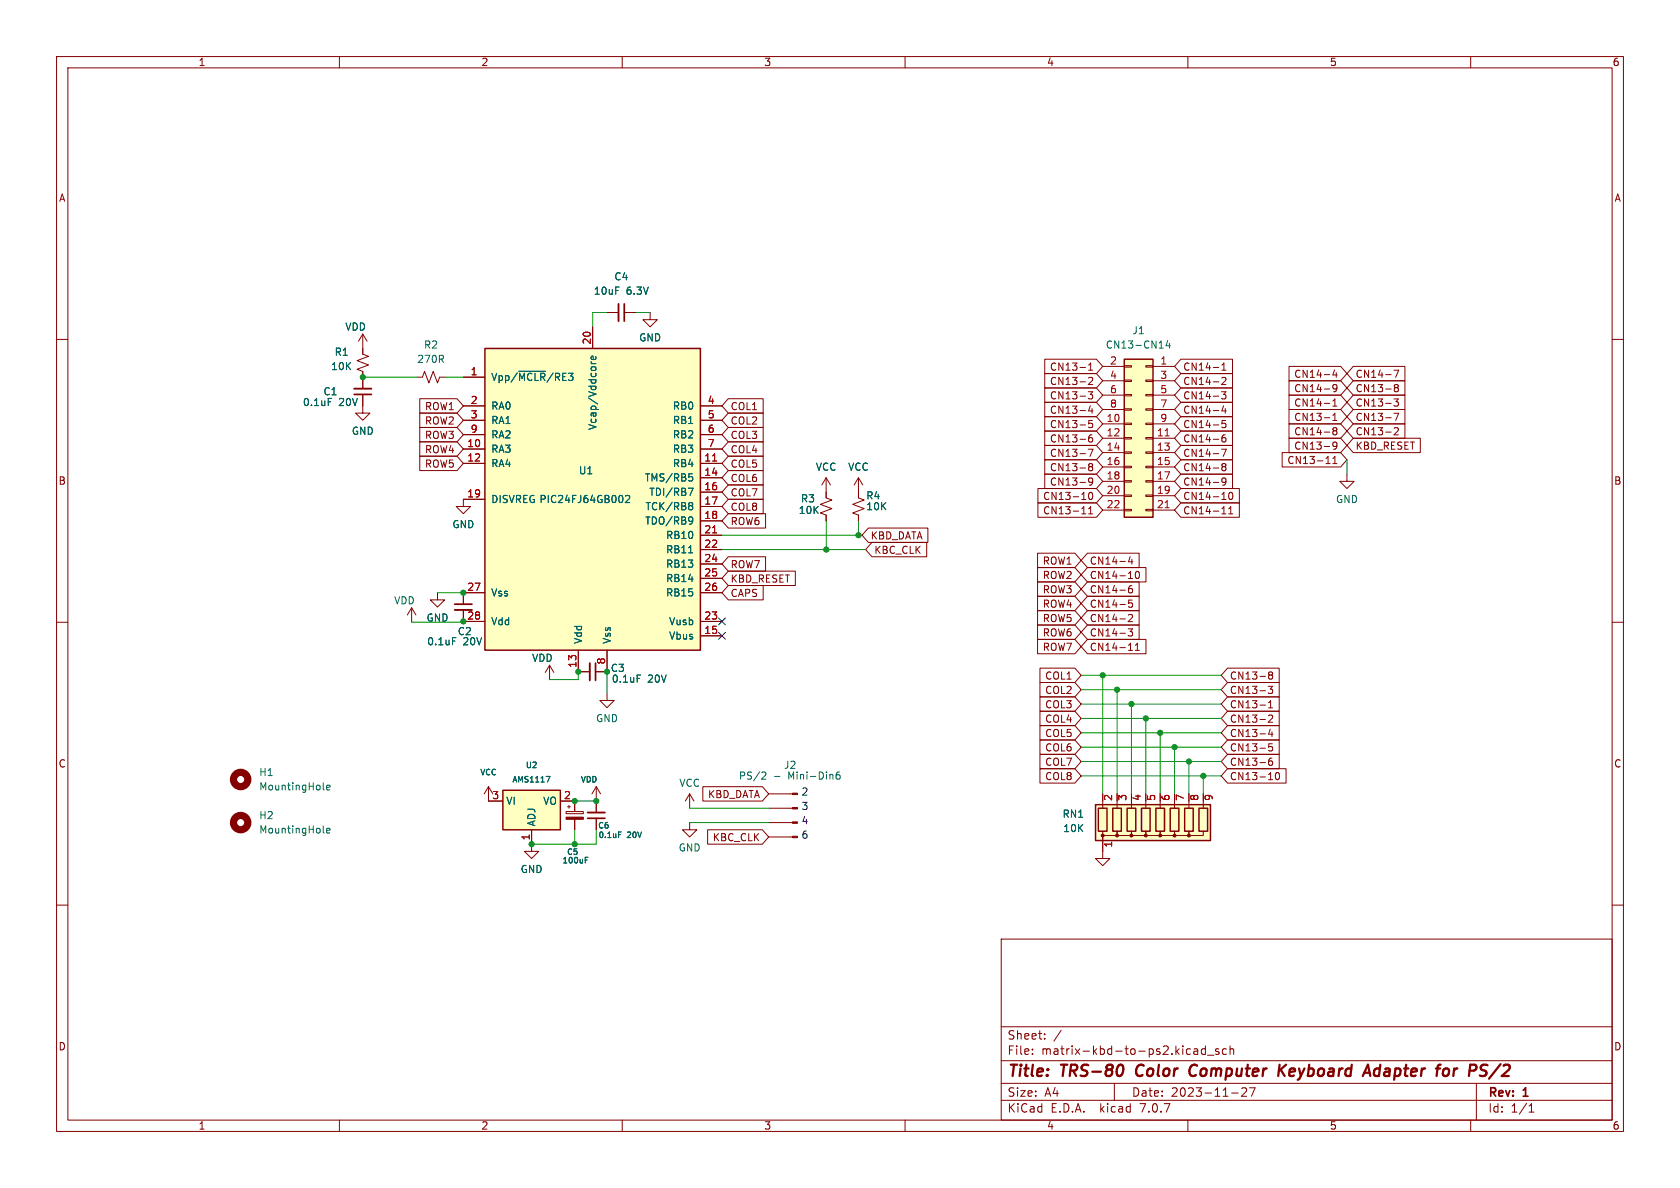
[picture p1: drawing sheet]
<svg xmlns="http://www.w3.org/2000/svg" width="297mm" height="210mm" viewBox="0 0 297 210" stroke-linecap="round" stroke-linejoin="round" font-family="sans-serif">
<g fill="none" stroke="#840000" stroke-width=".18">
<path d="M10 10h277v190h-277zM12 12h273v186h-273zM60 10v2M110 10v2M160 10v2M210 10v2M260 10v2M10 60h2M64.1 59.1v3.5l1.1 .4-2.1 .8 2.1 .7-2.1 .8 1 .4v3M64.1 59.1l-.7 1.2M64.1 59.1l.8 1.2M104.8 57.8v3.8"/>
<path d="M107.3 55.2h2M110.4 55.2h2M114.9 55.2v1.3h1.3l-1.3 1.3-1.2-1.3h1.2M285 60h2M64.1 69.7v3.3h1.3l-1.3 1.3-1.2-1.3h1.2M73.7 66.7h1l.4-1 .7 2 .8-2 .7 2 .4-1h1M74.2 73h6.6l1.1 1.3-1.1 1.3h-6.6zM74.2 75.6h6.6l1.1 1.2-1.1 1.3h-6.6zM74.2 78.1h6.6l1.1 1.3-1.1 1.2h-6.6zM74.2 70.5h6.6l1.1 1.3-1.1 1.2h-6.6zM81.9 66.7h3.8M81.9 79.4h3.8"/>
<path d="M81.9 71.8h3.8M81.9 74.3h3.8M81.9 76.8h3.8M123.8 79.4h3.8M123.8 71.8h3.8M123.8 74.3h3.8M123.8 76.8h3.8M128.7 73h6.2v2.6h-6.2l-1.1-1.3zM128.7 78.1h6.2v2.5h-6.2l-1.1-1.2zM128.7 75.6h6.2v2.5h-6.2l-1.1-1.3zM128.7 70.5h6.2v2.5h-6.2l-1.1-1.2zM184.7 78.7h9.1l1.1 1.3-1.1 1.3h-9.1z"/>
<path d="M184.7 73.7h9.1l1.1 1.2-1.1 1.3h-9.1zM184.7 71.1h9.1l1.1 1.3-1.1 1.3h-9.1zM184.7 66h9.1l1.1 1.3-1.1 1.3h-9.1zM184.7 63.5h9.1l1.1 1.3-1.1 1.2h-9.1zM184.7 68.6h9.1l1.1 1.3-1.1 1.2h-9.1zM184.7 76.2h9.1l1.1 1.3-1.1 1.2h-9.1zM190.9 65h1M192.4 69.3h.8l-.4 .4 .3 .2v.5l-.2 .1-.5-.1M192.4 79.4h.8l-.5 1.3M192.4 66.8l.5-.1 .3 .4-.8 .9h.8M192.4 64.5l.4-.3v1.2M192.4 65.4h.8"/>
<path d="M192.8 71.7l-.4 .9h.8M193.1 76.9h-.4a.86 .86 0 0 0 0 1.2l.4-.1 .1-.4-.3-.2h-.2l-.3 .2M193.1 72.2v.9M193.1 74.3h-.6l-.1 .6 .2-.1 .5 .1 .1 .2-.1 .4-.2 .1-.5-.1M194.9 64.8h3.9M194.9 74.9h3.9M194.9 77.5h3.9M194.9 67.3h3.9M194.9 69.9h3.9M194.9 72.4h3.9M198.8 79.9h1.2v.2h-1.2zM198.8 77.3h1.2v.3h-1.2z"/>
<path d="M198.8 74.8h1.2v.3h-1.2zM198.8 72.3h1.2v.2h-1.2zM198.8 69.7h1.2v.3h-1.2zM198.8 67.2h1.2v.2h-1.2zM198.8 64.6h1.2v.3h-1.2zM202.6 79.9h1.2v.2h-1.2zM202.6 77.3h1.2v.3h-1.2zM202.6 74.8h1.2v.3h-1.2zM202.6 72.3h1.2v.2h-1.2zM202.6 69.7h1.2v.3h-1.2zM202.6 67.2h1.2v.2h-1.2zM202.6 64.6h1.2v.3h-1.2z"/>
<path d="M203.8 64.8h3.8M203.8 74.9h3.8M203.8 77.5h3.8M203.8 67.3h3.8M203.8 69.9h3.8M203.8 72.4h3.8M208.8 66h9.1v2.6h-9.1l-1.2-1.3zM208.8 73.7h9.1v2.5h-9.1l-1.2-1.3zM208.8 78.7h9.1v2.6h-9.1l-1.2-1.3zM208.8 63.5h9.1v2.5h-9.1l-1.2-1.2zM208.8 71.1h9.1v2.6h-9.1l-1.2-1.3zM208.8 76.2h9.1v2.5h-9.1l-1.2-1.2z"/>
<path d="M208.8 68.6h9.1v2.5h-9.1l-1.2-1.2zM214.5 65h1M215.9 69.3h.8l-.4 .4 .4 .2v.5l-.2 .1-.6-.1M215.9 79.4h.9l-.6 1.3M216 66.8l.5-.1 .2 .4-.8 .9h.8M216 65.4h.7M216 64.5l.4-.3v1.2M216.3 71.7l-.3 .9h.8M216.6 76.9h-.4a.85 .85 0 0 0 0 1.2l.5-.1v-.4l-.2-.2h-.4l-.1 .2M216.6 72.2v.9M216.7 74.3h-.6l-.1 .6 .2-.1 .4 .1 .1 .2v.4l-.2 .1-.5-.1M227.9 74.9h9.1l1.1 1.3-1.1 1.3h-9.1z"/>
<path d="M227.9 64.8h9.1l1.1 1.2-1.1 1.3h-9.1zM227.9 69.8h9.1l1.1 1.3-1.1 1.3h-9.1zM227.9 77.5h9.1l1.1 1.2-1.1 1.3h-9.1zM227.9 67.3h9.1l1.1 1.3-1.1 1.3h-9.1zM227.9 72.4h9.1l1.1 1.3-1.1 1.2h-9.1zM234.1 71.3h1M234.1 73.8h1M235.6 71.8h.8M235.6 70.9l.4-.4v1.3M235.6 73.4l.4-.3v1.2M235.6 74.3h.8M235.9 76.1l-.3-.2 .3-.3h.2l.3 .2-.3 .3"/>
<path d="M235.9 76.1l-.3 .3v.2l.3 .3h.2l.3-.3v-.2l-.3-.3M235.9 76.1h.2M235.9 65.4l-.3 .9h.8M236.2 65.9v.8M236.4 68.5l-.3 .3h-.2l-.3-.3 .1-.5h.4l.2 .1a.84 .84 0 0 1-.3 1.2h-.3M236.4 78.7l-.3 .2h-.2l-.3-.2 .1-.5 .4-.1 .2 .2a.84 .84 0 0 1-.3 1.1h-.3M239.2 69.8h9.2v2.6h-9.2l-1.1-1.3zM239.2 74.9h9.2v2.6h-9.2l-1.1-1.3zM239.2 64.8h9.2v2.5h-9.2l-1.1-1.3zM239.2 77.5h11.9v2.5h-11.9l-1.1-1.3zM239.2 72.4h9.2v2.5h-9.2l-1.1-1.2zM239.2 67.3h9.2v2.6h-9.2l-1.1-1.3z"/>
<path d="M246.4 70.5h.8l-.4 .5 .4 .1v.6l-.2 .1-.6-.1M246.4 65.4h.9l-.6 1.3M246.4 73.1h.9l-.6 1.2M246.5 75.7l.5-.1 .2 .4-.8 .9h.8M246.7 68.5l-.2-.2 .2-.3h.4l.1 .2-.2 .3M246.7 68.5l-.2 .3v.3l.2 .2 .4-.1 .1-.2v-.2l-.2-.3M246.7 68.5h.3M74.2 80.6h6.6l1.1 1.3-1.1 1.3h-6.6zM81.9 81.9h3.8M85.7 88.3h-3.8v1.2h1.3l-1.3 1.3-1.3-1.3h1.3M123.8 81.9h3.8M123.8 84.5h3.8"/>
<path d="M123.8 87h3.8M123.8 89.5h3.8M123.8 92.1h3.8M123.8 94.6h3.8M123.8 97.2h3.8M123.8 99.7h3.8M128.7 80.6h6.2v2.6h-6.2l-1.1-1.3zM128.7 88.3h6.2v2.5h-6.2l-1.1-1.3zM128.7 85.7h6.2v2.6h-6.2l-1.1-1.3zM128.7 83.2h6.2v2.5h-6.2l-1.1-1.2zM128.7 90.8h6.6v2.5h-6.6l-1.1-1.2zM128.7 98.4h6.6v2.6h-6.6l-1.1-1.3z"/>
<path d="M146 84.5v3.5l1.1 .4-2.1 .8 2.1 .7-2.1 .8 1 .4v1M146 84.5l-.7 1.2M146 84.5l.8 1.2M151.8 84.5v3.5l1 .4-2.1 .8 2.1 .7-2.1 .8 1.1 .4v1M151.8 84.5l-.8 1.2M151.8 84.5l.7 1.2M153.5 93.3h10.5v2.6h-10.5l-1.1-1.3zM154.1 95.9h9.7v2.5h-9.7l-1.1-1.2zM183.4 97.8h6.6l1.1 1.3-1.1 1.2h-6.6zM183.5 86.4h10.3l1.1 1.2-1.1 1.3h-10.3zM183.5 88.9h10.3l1.1 1.3-1.1 1.2h-10.3zM184.7 81.3h9.1l1.1 1.3-1.1 1.2h-9.1z"/>
<path d="M184.7 83.8h9.1l1.1 1.3-1.1 1.3h-9.1zM191.2 90.8h.8M191.2 88.3h.8M192.2 97.8h9.2v2.5h-9.2l-1.1-1.2zM192.4 90.8h.8M192.4 89.9l.4-.3v1.2M192.6 87.1l.2-.1a.68 .68 0 0 1 .4 .7 .68 .68 0 0 1-.4 .6 .84 .84 0 0 1-.2-1.2zM192.7 82.5l-.3-.2 .3-.3h.2l.3 .2-.3 .3M192.7 82.5h.2M192.7 82.5l-.3 .2v.3l.3 .2h.2l.3-.2v-.3l-.3-.2M193.2 85l-.3 .3h-.2l-.3-.3 .2-.4 .3-.1 .2 .1a.84 .84 0 0 1-.3 1.2h-.2M194.9 80h3.9"/>
<path d="M194.9 82.6h3.9M194.9 85.1h3.9M194.9 87.6h3.9M194.9 90.2h3.9M198.8 90h1.2v.3h-1.2zM198.8 87.5h1.2v.3h-1.2zM198.8 85h1.2v.2h-1.2zM198.8 82.4h1.2v.3h-1.2zM199.8 98.4l-.3 .9h.8M200.1 98.9v.8M202.6 90h1.2v.3h-1.2zM202.6 87.5h1.2v.3h-1.2z"/>
<path d="M202.6 85h1.2v.2h-1.2zM202.6 82.4h1.2v.3h-1.2zM203.8 80h3.8M203.8 82.6h3.8M203.8 85.1h3.8M203.8 87.6h3.8M203.8 90.2h3.8M208.8 88.9h10.3v2.5h-10.3l-1.2-1.2zM208.8 83.8h9.1v2.6h-9.1l-1.2-1.3zM208.8 86.4h10.3v2.5h-10.3l-1.2-1.3zM208.8 81.3h9.1v2.5h-9.1l-1.2-1.2zM216 90.8h.7"/>
<path d="M216 88.3h.7M216.2 82.5l-.2-.2 .2-.3h.4l.1 .2-.2 .3M216.2 82.5l-.2 .2 .1 .4 .1 .1h.4l.1-.2v-.3l-.2-.2M216.2 82.5h.3M216.7 85l-.2 .3-.4-.1-.1-.2 .1-.4 .4-.1 .2 .1a.84 .84 0 0 1-.3 1.2h-.3M217.2 90.8h.7M217.2 89.9l.4-.3v1.2M217.4 87.1l.1-.1a.68 .68 0 0 1 .5 .7 .68 .68 0 0 1-.5 .6 .84 .84 0 0 1-.1-1.2zM226.7 80h10.3l1.1 1.3-1.1 1.3h-10.3zM234.4 82h.7M235.6 82h.8M235.6 81l.4-.3v1.3"/>
<path d="M238.1 83.8v1.3h1.3l-1.3 1.3-1.2-1.3h1.2M10 110h2M72.8 107.4l-.8 1.3M72.8 107.4v2.6M72.8 107.4l.7 1.3M77.3 104.8v1.2h1.3l-1.3 1.3-1.2-1.3h1.2M81.9 107.8v2.1h3.8M85.7 104.8h-3.8v2M97.2 117.6l-.8 1.3M97.2 117.6v2.5M97.2 117.6l.7 1.3M102.2 114.9v3.8h2.1"/>
<path d="M107.3 114.9v3.8h-2M123.8 112.4h3.8M123.8 109.9h3.8M123.8 102.2h3.8M123.8 104.8h3.8M128.7 101h11.9v2.5h-11.9l-1.1-1.3zM128.7 103.5h6.2v2.5h-6.2l-1.1-1.2zM183.4 100.3h6.6l1.1 1.3-1.1 1.3h-6.6zM183.4 107.9h6.6l1.1 1.3-1.1 1.3h-6.6zM183.4 105.4h6.6l1.1 1.3-1.1 1.3h-6.6zM183.4 110.5h6.6l1.1 1.3-1.1 1.2h-6.6zM183.4 102.9h6.6l1.1 1.2-1.1 1.3h-6.6z"/>
<path d="M183.4 113h6.6l1.1 1.3-1.1 1.3h-6.6zM183.9 118.1h6.1l1.1 1.3-1.1 1.3h-6.1zM192.2 105.4h9.2v2.6h-9.2l-1.1-1.3zM192.2 102.9h9.2v2.5h-9.2l-1.1-1.3zM192.2 107.9h9.2v2.6h-9.2l-1.1-1.3zM192.2 110.5h9.2v2.5h-9.2l-1.1-1.2zM192.2 113h10.4v2.6h-10.4l-1.1-1.3zM192.2 100.3h10.4v2.6h-10.4l-1.1-1.3zM199.4 111.2h.8l-.4 .4 .4 .2v.5l-.2 .1-.6-.1M199.5 108.7l.5-.1 .2 .4-.8 .9h.8M199.5 115h.7M199.5 102.3h.7"/>
<path d="M200.1 103.5l-.4 .1a.85 .85 0 0 0 0 1.2l.5-.1v-.4l-.2-.3-.4 .1-.1 .2M200.2 106.1h-.6l-.1 .6 .2-.1h.4l.1 .2v.4l-.2 .2-.5-.2M200.7 115h.7M200.7 114.1l.4-.4v1.3M200.9 101.1l.1-.1a.68 .68 0 0 1 .4 .6 .68 .68 0 0 1-.4 .7 .84 .84 0 0 1-.1-1.2zM217 118.1h9.1v2.6h-9.1l-1.1-1.3zM224.5 119.3l-.2-.2 .2-.3h.4l.1 .2-.3 .3M224.5 119.3l-.2 .3v.3l.2 .2 .4-.1 .1-.2v-.2l-.3-.3M224.5 119.3h.2M285 110h2M86.4 139.1v2.5h2.5M86.4 139.1l-.8 1.2"/>
<path d="M86.4 139.1l.7 1.2M105.4 139.1v4.5M105.4 139.1l-.8 1.2M105.4 139.1l.8 1.2M107.3 122.6v1.2h1.3l-1.3 1.3-1.3-1.3h1.3M124.3 139.1h10.5l1.1 1.2-1.1 1.3h-10.5zM183.9 123.2h6.1l1.1 1.3-1.1 1.2h-6.1zM183.9 133.3h6.1l1.1 1.3-1.1 1.3h-6.1zM183.9 135.9h6.1l1.1 1.3-1.1 1.2h-6.1zM183.9 130.8h6.1l1.1 1.3-1.1 1.3h-6.1zM183.9 128.3h6.1l1.1 1.2-1.1 1.3h-6.1zM183.9 125.7h6.1l1.1 1.3-1.1 1.3h-6.1z"/>
<path d="M183.9 120.6h6.1l1.1 1.3-1.1 1.3h-6.1zM217 135.9h10.4v2.5h-10.4l-1.1-1.2zM217 130.8h9.1v2.6h-9.1l-1.1-1.3zM217 133.3h9.1v2.6h-9.1l-1.1-1.3zM217 128.3h9.1v2.5h-9.1l-1.1-1.3zM217 123.2h9.1v2.5h-9.1l-1.1-1.2zM217 125.7h9.1v2.6h-9.1l-1.1-1.3zM217 120.6h9.1v2.6h-9.1l-1.1-1.3zM222.8 124.6h.9M224.2 121.3h.8l-.4 .5 .3 .1v.6l-.2 .1-.5-.1M224.3 137.8h.7M224.3 126.5l.4-.1 .3 .4-.8 .9h.8"/>
<path d="M224.3 125.1h.7M224.3 124.2l.3-.3v1.2M224.6 128.9l-.3 .9h.7M224.9 134l-.4 .1a.85 .85 0 0 0 0 1.2l.4-.1 .1-.5-.3-.2-.3 .1-.1 .1M224.9 129.4v.8M224.9 131.5h-.6v.6l.1-.1h.5l.1 .2-.1 .4-.2 .2-.4-.2M225.7 136.6h.1a.68 .68 0 0 1 .4 .6 .68 .68 0 0 1-.4 .6 .84 .84 0 0 1-.1-1.2zM10 160h2M94 146.7v3.8h1.2l-1.2 1.3-1.3-1.3h1.3M99.1 141.6h2.5v1.9M100.1 143.5h3v.3h-3zM100.3 142.6h.5"/>
<path d="M100.6 142.4v.5M101.6 144.8v1.9M105.4 144.7v2M121.9 145.4v1.3h1.3l-1.3 1.3-1.3-1.3h1.3M121.9 140.3l-.7 1.3M121.9 140.3v2.6M121.9 140.3l.8 1.3M125.1 146.7h9.7l1.1 1.3-1.1 1.2h-9.7zM135.9 148h4.2M135.9 145.4h4.2M135.9 142.9h4.2M135.9 140.3h4.2"/>
<path d="M194.9 146.9v.8h2.6v-.8v.8h2.5v-.8v.8h2.6v-.8v.8h2.5v-.8v.8h2.5v-.8v.8h2.6v-.8v.8h2.5v-.8M194.9 148v3.8h1.3l-1.3 1.2-1.2-1.2h1.2M194.9 140.3v2.6M197.5 141.6v1.3M200 141.6v1.3M202.6 141.6v1.3M205.1 141.6v1.3M207.6 141.6v1.3M210.2 141.6v1.3M212.7 141.6v1.3M285 160h2M177 166h108v32h-108z"/>
<path d="M60 198v2M110 198v2M160 198v2M177 194.5h108M177 191.5h108M177 187.5h108M177 181.5h108M182.5 186.3v.1M182.5 185.5v.1M184.7 183.6v.1M184.7 182.8v.1M187.6 182.1l-1.3 2"/>
<path d="M197 191.5v3M210 198v2M211.1 185.5h.6v.9M211.7 185.8h-.5a.29 .29 0 0 0-.2 .3 .29 .29 0 0 0 .2 .3l.5-.1M213.1 185.5l-.4-.1-.3 .3v.4l.1 .2h.6M213.1 184.9v1.5M213.5 186.5h1.1M215.5 185.5l-.4-.1-.2 .2 .1 .2 .5 .2v.3h-.6M216.8 185.5l-.4-.1-.3 .3v.4l.1 .2h.6M217.5 185.5l.2-.1 .3 .1 .1 .9M217.5 184.9v1.5M217.7 193.2h1.2"/>
<path d="M220.3 192.4v.5l-.8 .9h.9M221.9 192.3l-.7 1.5M260 198v2M261 191.5v6.5M270.3 196.6h.9M270.3 195.5l.4-.4v1.5"/>
</g>
<path d="M198.4 188.3a1.31 1.31 0 0 1 0 1.5M201.1 188.5a1.27 1.27 0 0 0 0 1.6M211.3 188.2a1.13 1.13 0 0 0-1 .7 1.13 1.13 0 0 0 .3 1.2l.2 .1 .5-.1M226.4 189.1l.7 1.1M227.4 188.2l-1.3 1.2M243.8 188.9a.66 .66 0 0 0-.9 .4v.7l.3 .2h.4M257.1 188.9l-.2 1.3M257.5 188.9l-.5 .4M265.3 188.1l-2.1 2.6" fill="none" stroke="#840000" stroke-width=".4"/>
<g fill="#840000" stroke="#840000" stroke-width=".18">
<path d="M140.1 147.8h.9v.3h-.9z"/>
<path d="M140.1 145.3h.9v.2h-.9z"/>
<path d="M140.1 142.7h.9v.3h-.9z"/>
<path d="M140.1 140.2h.9v.3h-.9z"/>
<path d="M100.1 144.4h3v.4h-3z"/>
<circle cx="194.9" cy="147.7" r=".25"/>
<circle cx="197.5" cy="147.7" r=".25"/>
<circle cx="200" cy="147.7" r=".25"/>
<circle cx="202.6" cy="147.7" r=".25"/>
<circle cx="205.1" cy="147.7" r=".25"/>
<circle cx="207.6" cy="147.7" r=".25"/>
<circle cx="210.2" cy="147.7" r=".25"/>
</g>
<g fill="none" stroke="#006464" stroke-width=".18">
<path d="M91.7 65.6h4.8M104.5 64.3h.9M104.5 63.9l.2 .4M105.3 63l.1 .4-.2 .2-.6-.1v-.5h.2l.1 .6M204.9 61.5h.7M206.4 60.2l-.3 .9h.8M206.7 60.7v.8M110.6 87.7l.5-.1 .2 .3-.8 .9h.8M121.7 86.3h.8l-.5 1.3M121.7 97.7h.8M121.8 83.8h.6M121.9 84.2h.3l.3 .3-.2 .5h-.4"/>
<path d="M122 88.8h.2l.3 .3-.3 .3M122 91.4l.4 .1a.84 .84 0 0 1-.3 1.2M122 89.4h.2M122.2 89.4l.3 .2v.3l-.2 .2h-.3M122.5 91.9l-.2 .2-.3 .1M80 112.7h.6M112.6 119.3h.6M57.1 139.5l.2 .1M57.7 139.2l.6-.1v-.2l-.4-.1-.2 .2 .1 .6h.5M96.6 137.2h.6l-.4 1M134.9 136.5h.4l.1 .3-.8 .9h.8M136.9 137.3h1"/>
<path d="M148.4 136.5h-.4a.86 .86 0 0 0 0 1.2l.5-.1v-.4l-.2-.2h-.4l-.1 .2M57.1 147.1l.2 .2M57.7 146.8l.6-.1v-.2l-.4-.1-.2 .2 .1 .6h.5M103.5 152h.3M103.5 151.6h.4M109.4 147.1h.4"/>
</g>
<g fill="#ffffc2" stroke="#ffffc2" stroke-width=".18">
<path d="M85.7 61.6h38.1v53.3h-38.1z"/>
<path d="M193.7 142.2h20.3v6.4h-20.3z"/>
<path d="M88.9 139.7h10.2v7h-10.2z"/>
<path d="M198.8 63.5h5v27.9h-5z"/>
</g>
<path d="M85.7 61.6h38.1v53.3h-38.1zM198.8 63.5h5v27.9h-5zM88.9 139.7h10.2v7h-10.2zM193.7 142.2h20.3v6.4h-20.3zM194.2 142.9h1.5v4h-1.5zM196.7 142.9h1.5v4h-1.5zM199.3 142.9h1.5v4h-1.5zM201.8 142.9h1.5v4h-1.5zM204.3 142.9h1.6v4h-1.6zM206.9 142.9h1.5v4h-1.5zM209.4 142.9h1.5v4h-1.5zM212 142.9h1.5v4h-1.5z" fill="none" stroke="#840000" stroke-width=".25"/>
<path d="M206 77.1h.7M126 81.5h.7M126 94.2h.7M206 89.8h.7" fill="none" stroke="#a90000" stroke-width=".18"/>
<path d="M109.3 53.7v3.1M62.6 68.7h3.1M80.4 107.8h3M104.3 117.2v3.1M103.9 143.6h3" fill="none" stroke="#840000" stroke-width=".33"/>
<path d="M110.4 53.7v3.1M62.6 69.7h3.1M80.4 106.8h3M105.3 117.2v3.1M103.9 144.7h3" fill="none" stroke="#840000" stroke-width=".3"/>
<g fill="none" stroke="#840000" stroke-width="1.3">
<circle cx="42.5" cy="137.8" r="1.27"/>
<circle cx="42.5" cy="145.4" r="1.27"/>
</g>
<g fill="none" stroke="#009600" stroke-width=".18">
<path d="M107.3 55.2h-2.5v2.6M112.4 55.2h2.5M64.1 66.7h9.6M78.7 66.7h3.2M127.6 94.6h24.8M127.6 97.2h25.4M146 92.1h.1M146.1 92.1v5.1M151.8 92.1v2.5M238.1 81.3v2.5M77.3 104.8h4.6M81.9 109.9v.1h-9.1"/>
<path d="M102.2 118.7v1.4h-5M107.3 118.7v3.9M191.1 119.4h24.8M194.9 119.4v20.9M191.1 121.9h24.8M191.1 137.2h24.8M191.1 134.6h24.8M191.1 132.1h24.8M191.1 129.5h24.8M191.1 127h24.8M191.1 124.5h24.8M197.5 121.9v18.4"/>
<path d="M200 124.5v15.8M202.6 127v13.3M205.1 129.5v10.8M207.6 132.1v8.2M210.2 134.6v5.7M212.7 137.2v3.1M101.6 146.7v2.5M101.6 141.6h3.8M105.4 146.7v2.5h-11.4M121.9 142.9h14M121.9 145.4h14"/>
</g>
<path d="M127 111.8l1.2 1.2M127 109.2l1.2 1.3M128.2 111.8l-1.2 1.2M128.2 109.2l-1.2 1.3" fill="none" stroke="#000084" stroke-width=".18"/>
<g fill="#009600" stroke="#009600" stroke-width=".18">
<circle cx="64.1" cy="66.7" r=".46"/>
<circle cx="81.9" cy="109.9" r=".46"/>
<circle cx="81.9" cy="104.8" r=".46"/>
<circle cx="107.3" cy="118.7" r=".46"/>
<circle cx="102.2" cy="118.7" r=".46"/>
<circle cx="105.4" cy="141.6" r=".46"/>
<circle cx="101.6" cy="149.2" r=".46"/>
<circle cx="94" cy="149.2" r=".46"/>
<circle cx="101.6" cy="141.6" r=".46"/>
<circle cx="146.1" cy="97.2" r=".46"/>
<circle cx="212.7" cy="137.2" r=".46"/>
<circle cx="210.2" cy="134.6" r=".46"/>
<circle cx="207.6" cy="132.1" r=".46"/>
<circle cx="205.1" cy="129.5" r=".46"/>
<circle cx="202.6" cy="127" r=".46"/>
<circle cx="200" cy="124.5" r=".46"/>
<circle cx="197.5" cy="121.9" r=".46"/>
<circle cx="194.9" cy="119.4" r=".46"/>
<circle cx="151.8" cy="94.6" r=".46"/>
</g>
<g font-size="2.8" fill="#840000">
<text x="178" y="190.9">Title:</text>
<text x="187.7" y="190.9">TRS-80</text>
<text x="201.7" y="190.9">Color</text>
<text x="211.9" y="190.9">Computer</text>
<text x="228.4" y="190.9">Keyboard</text>
<text x="244.5" y="190.9">Adapter</text>
<text x="258" y="190.9">for</text>
<text x="264.6" y="190.9">PS/2</text>
</g>
<g font-size="2.1" fill="#840000">
<text x="178" y="184">Sheet:</text>
<text x="178" y="186.7">File:</text>
<text x="184.1" y="186.7">matrix-kbd-to-ps2.kicad_sch</text>
<text x="178" y="196.9">KiCad</text>
<text x="178" y="194.1">Size:</text>
<text x="184.7" y="194.1">A4</text>
<text x="185.7" y="196.9">E.D.A.</text>
<text x="194.6" y="196.9">kicad</text>
<text x="200" y="194.1">Date:</text>
<text x="201.8" y="196.9">7.0.7</text>
<text x="207" y="194.1">2023-11-27</text>
<text x="263" y="194.3">Rev:</text>
<text x="263" y="196.9">Id:</text>
<text x="267.1" y="196.9">1/1</text>
<text x="269.4" y="194.3">1</text>
</g>
<g font-size="1.8" fill="#840000">
<text x="35" y="11.9">1</text>
<text x="85" y="11.9">2</text>
<text x="135" y="11.9">3</text>
<text x="185" y="11.9">4</text>
<text x="235" y="11.9">5</text>
<text x="285" y="11.9">6</text>
<text x="10.3" y="35.9">A</text>
<text x="285.3" y="35.9">A</text>
<text x="185.5" y="65.7">CN13-1</text>
<text x="209.1" y="65.7">CN14-1</text>
<text x="185.5" y="68.3">CN13-2</text>
<text x="185.5" y="70.8">CN13-3</text>
<text x="209.1" y="68.3">CN14-2</text>
<text x="209.1" y="70.8">CN14-3</text>
<text x="228.7" y="67">CN14-4</text>
<text x="228.7" y="69.5">CN14-9</text>
<text x="239.6" y="67">CN14-7</text>
<text x="239.6" y="69.5">CN13-8</text>
<text x="75" y="75.2">ROW2</text>
<text x="75" y="77.8">ROW3</text>
<text x="75" y="72.7">ROW1</text>
<text x="129.1" y="75.2">COL2</text>
<text x="129.1" y="77.8">COL3</text>
<text x="129.1" y="72.7">COL1</text>
<text x="185.5" y="75.9">CN13-5</text>
<text x="185.5" y="73.3">CN13-4</text>
<text x="209.1" y="75.9">CN14-5</text>
<text x="209.1" y="73.3">CN14-4</text>
<text x="228.7" y="77.2">CN14-8</text>
<text x="228.7" y="72.1">CN14-1</text>
<text x="228.7" y="74.6">CN13-1</text>
<text x="239.6" y="72.1">CN13-3</text>
<text x="239.6" y="77.2">CN13-2</text>
<text x="239.6" y="74.6">CN13-7</text>
<text x="75" y="82.9">ROW5</text>
<text x="75" y="80.3">ROW4</text>
<text x="129.1" y="80.3">COL4</text>
<text x="129.1" y="82.9">COL5</text>
<text x="185.5" y="83.5">CN13-8</text>
<text x="185.5" y="81">CN13-7</text>
<text x="185.5" y="78.4">CN13-6</text>
<text x="209.1" y="83.5">CN14-8</text>
<text x="209.1" y="81">CN14-7</text>
<text x="209.1" y="78.4">CN14-6</text>
<text x="227.5" y="82.2">CN13-11</text>
<text x="228.7" y="79.7">CN13-9</text>
<text x="239.6" y="79.7">KBD_RESET</text>
<text x="10.3" y="85.9">B</text>
<text x="129.1" y="87.9">COL7</text>
<text x="129.1" y="85.4">COL6</text>
<text x="184.3" y="88.6">CN13-10</text>
<text x="185.5" y="86">CN13-9</text>
<text x="209.1" y="86">CN14-9</text>
<text x="209.1" y="88.6">CN14-10</text>
<text x="285.3" y="85.9">B</text>
<text x="129.1" y="90.5">COL8</text>
<text x="129.1" y="93">ROW6</text>
<text x="153.8" y="95.6">KBD_DATA</text>
<text x="184.3" y="91.1">CN13-11</text>
<text x="209.1" y="91.1">CN14-11</text>
<text x="129.1" y="100.6">ROW7</text>
<text x="154.5" y="98.1">KBC_CLK</text>
<text x="184.2" y="100">ROW1</text>
<text x="192.6" y="100">CN14-4</text>
<text x="129.1" y="103.2">KBD_RESET</text>
<text x="129.1" y="105.7">CAPS</text>
<text x="184.2" y="102.6">ROW2</text>
<text x="184.2" y="107.6">ROW4</text>
<text x="184.2" y="105.1">ROW3</text>
<text x="192.6" y="107.6">CN14-5</text>
<text x="192.6" y="105.1">CN14-6</text>
<text x="192.6" y="102.6">CN14-10</text>
<text x="184.2" y="110.2">ROW5</text>
<text x="184.2" y="112.7">ROW6</text>
<text x="192.6" y="110.2">CN14-2</text>
<text x="192.6" y="112.7">CN14-3</text>
<text x="184.2" y="115.3">ROW7</text>
<text x="192.6" y="115.3">CN14-11</text>
<text x="184.7" y="125.4">COL3</text>
<text x="184.7" y="120.3">COL1</text>
<text x="184.7" y="122.9">COL2</text>
<text x="217.3" y="125.4">CN13-1</text>
<text x="217.3" y="120.3">CN13-8</text>
<text x="217.3" y="122.9">CN13-3</text>
<text x="184.7" y="130.5">COL5</text>
<text x="184.7" y="128">COL4</text>
<text x="217.3" y="130.5">CN13-4</text>
<text x="217.3" y="128">CN13-2</text>
<text x="10.3" y="135.9">C</text>
<text x="184.7" y="135.6">COL7</text>
<text x="184.7" y="133">COL6</text>
<text x="217.3" y="133">CN13-5</text>
<text x="217.3" y="135.6">CN13-6</text>
<text x="285.3" y="135.9">C</text>
<text x="125.1" y="141.3">KBD_DATA</text>
<text x="184.7" y="138.1">COL8</text>
<text x="196.9" y="141.7" transform="rotate(-90 196.9 141.7)">2</text>
<text x="199.5" y="141.7" transform="rotate(-90 199.5 141.7)">3</text>
<text x="202" y="141.7" transform="rotate(-90 202 141.7)">4</text>
<text x="204.5" y="141.7" transform="rotate(-90 204.5 141.7)">5</text>
<text x="207.1" y="141.7" transform="rotate(-90 207.1 141.7)">6</text>
<text x="209.6" y="141.7" transform="rotate(-90 209.6 141.7)">7</text>
<text x="212.2" y="141.7" transform="rotate(-90 212.2 141.7)">8</text>
<text x="217.3" y="138.1">CN13-10</text>
<text x="125.9" y="148.9">KBC_CLK</text>
<text x="10.3" y="185.9">D</text>
<text x="285.3" y="185.9">D</text>
<text x="35" y="199.9">1</text>
<text x="85" y="199.9">2</text>
<text x="135" y="199.9">3</text>
<text x="185" y="199.9">4</text>
<text x="235" y="199.9">5</text>
<text x="285" y="199.9">6</text>
</g>
<g font-size="1.8" fill="#006464">
<text x="104.9" y="52.3">10uF</text>
<text x="108.5" y="49.8">C4</text>
<text x="110.7" y="52.3">6.3V</text>
<text x="60.9" y="58.6">VDD</text>
<text x="200.1" y="59.3">J1</text>
<text x="58.4" y="65.6">10K</text>
<text x="59.1" y="63.1">R1</text>
<text x="73.6" y="64.4">270R</text>
<text x="74.9" y="61.8">R2</text>
<text x="112.9" y="60.6">GND</text>
<text x="195.4" y="61.8">CN13-CN14</text>
<text x="53.4" y="72">0.1uF</text>
<text x="57.1" y="70.1">C1</text>
<text x="59.9" y="72">20V</text>
<text x="86.7" y="67.5">Vpp/~{MCLR}/RE3</text>
<text x="62.1" y="77.1">GND</text>
<text x="86.7" y="72.6">RA0</text>
<text x="86.7" y="75.2">RA1</text>
<text x="86.7" y="77.7">RA2</text>
<text x="105.6" y="76.1" transform="rotate(-90 105.6 76.1)">Vcap/Vddcore</text>
<text x="118.9" y="72.6">RB0</text>
<text x="118.9" y="75.2">RB1</text>
<text x="118.9" y="77.7">RB2</text>
<text x="86.7" y="80.2">RA3</text>
<text x="86.7" y="82.8">RA4</text>
<text x="118.9" y="82.8">RB4</text>
<text x="118.9" y="80.2">RB3</text>
<text x="144.1" y="83.4">VCC</text>
<text x="149.8" y="83.4">VCC</text>
<text x="86.7" y="89.1">DISVREG PIC24FJ64GB002</text>
<text x="102.2" y="84">U1</text>
<text x="113.9" y="85.3">TMS/RB5</text>
<text x="114.7" y="87.9">TDI/RB7</text>
<text x="141.5" y="89">R3</text>
<text x="153" y="88.5">R4</text>
<text x="236.1" y="89.1">GND</text>
<text x="79.9" y="93.6">GND</text>
<text x="114" y="92.9">TDO/RB9</text>
<text x="114" y="90.4">TCK/RB8</text>
<text x="117.6" y="95.5">RB10</text>
<text x="141.1" y="91.1">10K</text>
<text x="153" y="90.4">10K</text>
<text x="117.6" y="98">RB11</text>
<text x="117.6" y="100.6">RB13</text>
<text x="69.6" y="107">VDD</text>
<text x="86.7" y="105.6">Vss</text>
<text x="117.6" y="103.1">RB14</text>
<text x="117.6" y="105.6">RB15</text>
<text x="75.3" y="110.1">GND</text>
<text x="80.8" y="112.5">C2</text>
<text x="86.7" y="110.7">Vdd</text>
<text x="103.1" y="113.9" transform="rotate(-90 103.1 113.9)">Vdd</text>
<text x="108.2" y="113.9" transform="rotate(-90 108.2 113.9)">Vss</text>
<text x="118.2" y="113.3">Vbus</text>
<text x="118.2" y="110.7">Vusb</text>
<text x="75.4" y="114.3">0.1uF</text>
<text x="81.9" y="114.3">20V</text>
<text x="94" y="117.2">VDD</text>
<text x="107.9" y="119">C3</text>
<text x="108.1" y="120.9">0.1uF</text>
<text x="114.5" y="120.9">20V</text>
<text x="105.3" y="127.9">GND</text>
<text x="45.7" y="137.4">H1</text>
<text x="138.5" y="136.1">J2</text>
<text x="45.7" y="139.9">MountingHole</text>
<text x="89.4" y="142.5">VI</text>
<text x="95.9" y="142.5">VO</text>
<text x="120" y="139.3">VCC</text>
<text x="130.5" y="138">PS/2</text>
<text x="139.5" y="138">Mini-Din6</text>
<text x="45.7" y="145">H2</text>
<text x="45.7" y="147.5">MountingHole</text>
<text x="94.8" y="146.2" transform="rotate(-90 94.8 146.2)">ADJ</text>
<text x="187.7" y="144.8">RN1</text>
<text x="187.9" y="147.3">10K</text>
<text x="91.9" y="154.5">GND</text>
<text x="119.9" y="150.7">GND</text>
</g>
<g font-size="1.8" fill="#a90000">
<text x="104.5" y="61" transform="rotate(-90 104.5 61)">20</text>
<text x="196.1" y="64.5">2</text>
<text x="205" y="64.5">1</text>
<text x="83.1" y="66.4">1</text>
<text x="83.1" y="71.5">2</text>
<text x="125" y="71.5">4</text>
<text x="196.1" y="67.1">4</text>
<text x="196.1" y="69.6">6</text>
<text x="205" y="67.1">3</text>
<text x="205" y="69.6">5</text>
<text x="83.1" y="74">3</text>
<text x="83.1" y="76.6">9</text>
<text x="125" y="74">5</text>
<text x="125" y="76.6">6</text>
<text x="195.5" y="74.7">10</text>
<text x="195.5" y="77.2">12</text>
<text x="196.1" y="72.1">8</text>
<text x="204.4" y="77.2">11</text>
<text x="205" y="72.1">7</text>
<text x="205" y="74.7">9</text>
<text x="82.5" y="79.1">10</text>
<text x="82.5" y="81.7">12</text>
<text x="124.4" y="81.7">11</text>
<text x="125" y="79.1">7</text>
<text x="195.5" y="79.8">14</text>
<text x="195.5" y="82.3">16</text>
<text x="204.4" y="79.8">13</text>
<text x="204.4" y="82.3">15</text>
<text x="82.5" y="88">19</text>
<text x="124.4" y="84.2">14</text>
<text x="124.4" y="86.7">16</text>
<text x="124.4" y="89.3">17</text>
<text x="195.5" y="84.8">18</text>
<text x="195.5" y="87.4">20</text>
<text x="195.5" y="89.9">22</text>
<text x="204.4" y="84.8">17</text>
<text x="204.4" y="87.4">19</text>
<text x="204.4" y="89.9">21</text>
<text x="124.4" y="91.8">18</text>
<text x="124.4" y="94.4">21</text>
<text x="124.4" y="96.9">22</text>
<text x="124.4" y="99.4">24</text>
<text x="124.4" y="102">25</text>
<text x="82.5" y="104.5">27</text>
<text x="124.4" y="104.5">26</text>
<text x="82.5" y="109.6">28</text>
<text x="124.4" y="112.1">15</text>
<text x="124.4" y="109.6">23</text>
<text x="102" y="118.2" transform="rotate(-90 102 118.2)">13</text>
<text x="107.1" y="117.5" transform="rotate(-90 107.1 117.5)">8</text>
<text x="86.9" y="141.4">3</text>
<text x="99.6" y="141.4">2</text>
<text x="214.7" y="141.7" transform="rotate(-90 214.7 141.7)">9</text>
<text x="93.7" y="148.7" transform="rotate(-90 93.7 148.7)">1</text>
<text x="196.9" y="149.9" transform="rotate(-90 196.9 149.9)">1</text>
</g>
<g font-size="1.8" fill="#0000c2">
<text x="141.6" y="140.7">2</text>
<text x="141.6" y="143.3">3</text>
<text x="141.6" y="148.3">6</text>
<text x="141.6" y="145.8">4</text>
</g>
<g font-size="1.4" fill="#006464">
<text x="84.8" y="137.3">VCC</text>
<text x="92.9" y="136">U2</text>
<text x="90.5" y="138.5">AMS1117</text>
<text x="102.6" y="138.5">VDD</text>
<text x="105.6" y="146.7">C6</text>
<text x="105.7" y="148.3">0.1uF</text>
<text x="110.9" y="148.3">20V</text>
<text x="99.3" y="152.8">100uF</text>
<text x="100.1" y="151.3">C5</text>
</g>
</svg>
